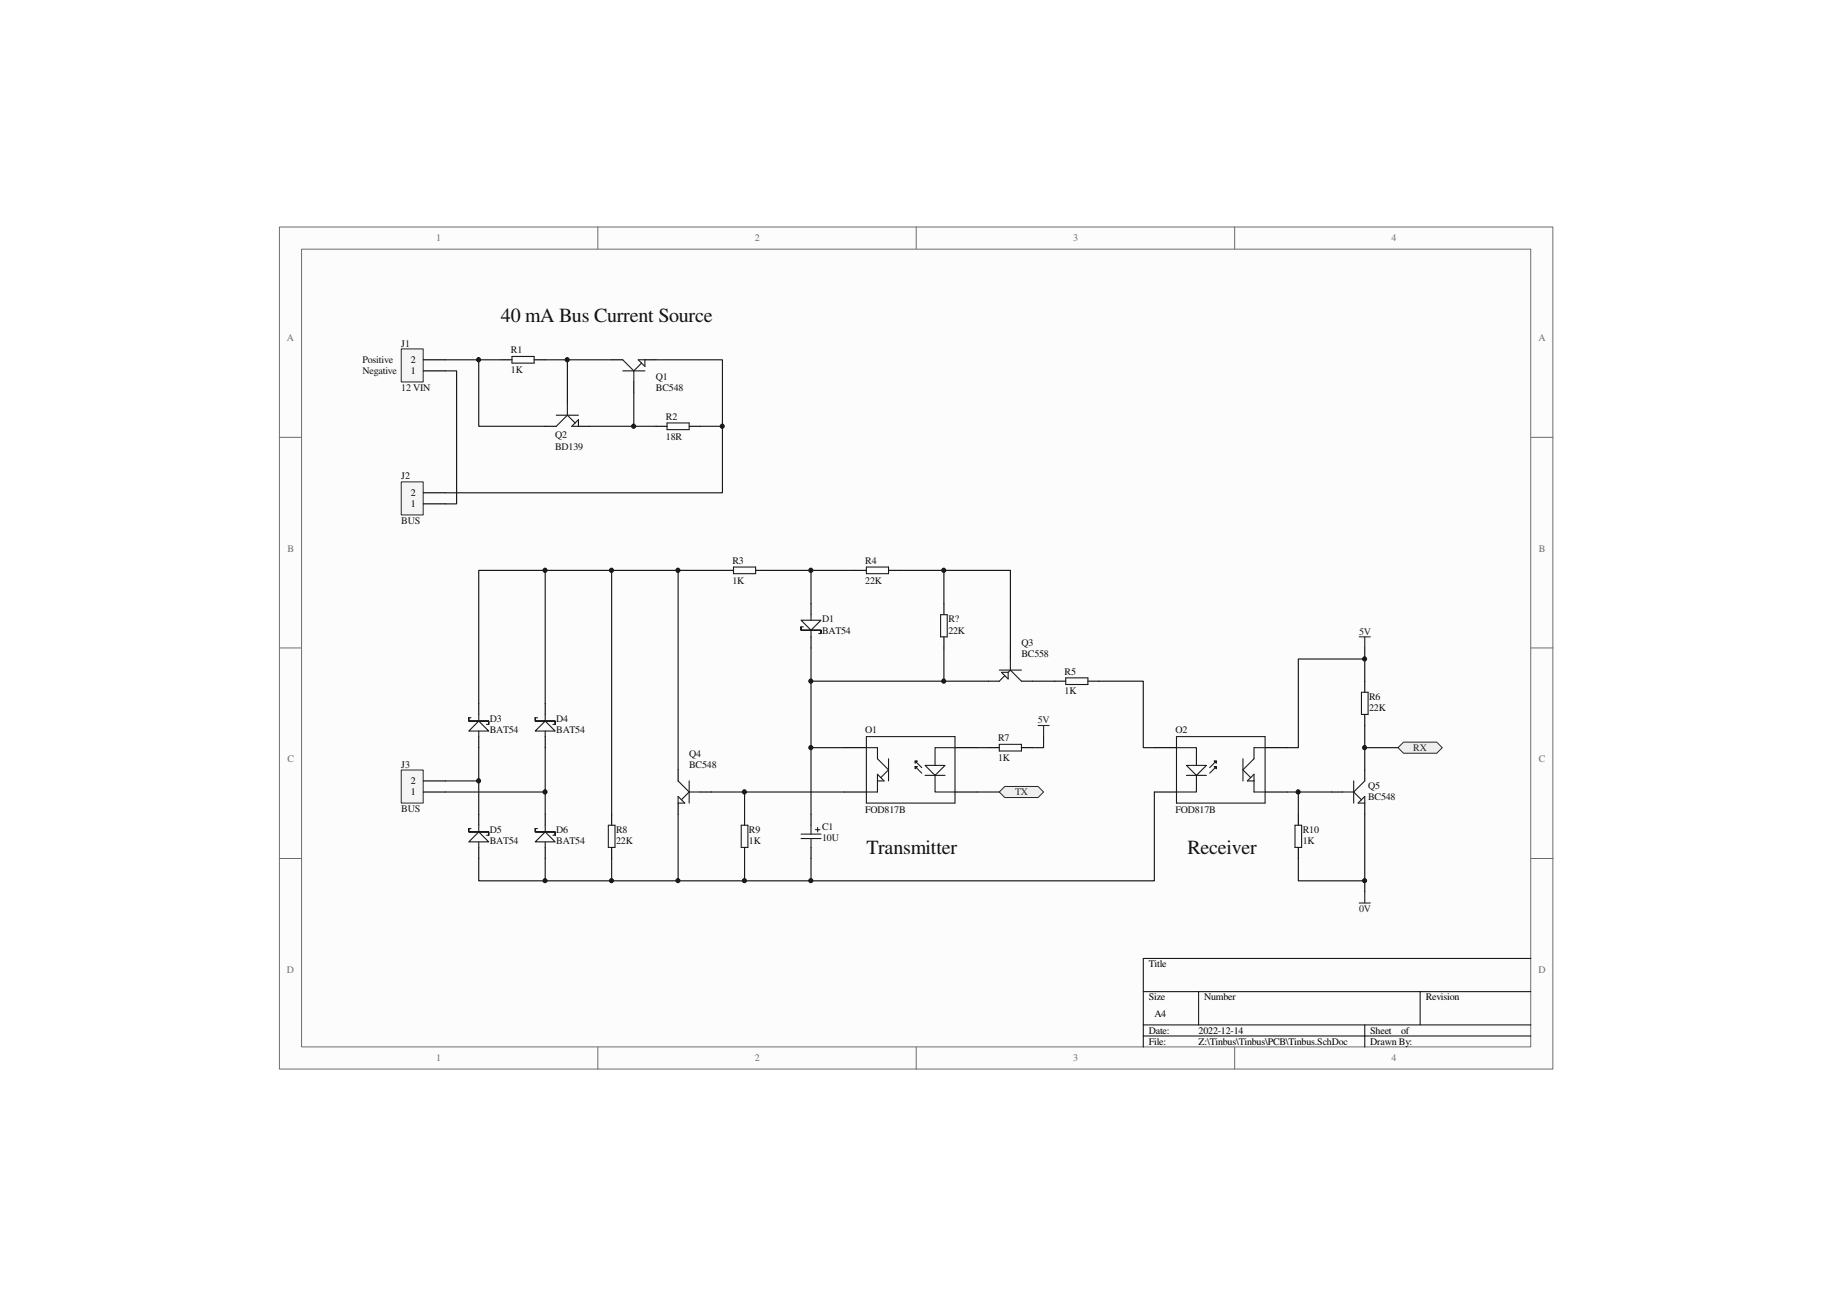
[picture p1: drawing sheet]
<svg xmlns="http://www.w3.org/2000/svg" width="420mm" height="297mm" viewBox="0 0 420 297" stroke-linecap="round" stroke-linejoin="round" font-family="sans-serif">
<path d="M64.1 52.1h292v192.9h-292z" fill="#fcfcfc"/>
<path d="M64.1 52h292v193h-292z" fill="none" stroke="#6e6e6e" stroke-width=".23"/>
<path d="M69.2 57.1h281.9v182.8h-281.9z" fill="#fcfcfc"/>
<g fill="none" stroke="#6e6e6e" stroke-width=".23">
<path d="M69.2 57.1h281.9v182.8h-281.9zM137.1 52v5.1M210.1 52v5.1M283.2 52v5.1M64.1 100.2h5.1M351.1 100.2h5.1M64.1 148.5h5.1M351.1 148.5h5.1M64.1 196.8h5.1M351.1 196.8h5.1M137.1 240v5.1M210.1 240v5.1"/>
<path d="M283.2 240v5.1"/>
</g>
<path d="M351.1 219.7h-88.9v20.3M262.2 227.3h88.9M262.2 234.9h88.9M262.2 237.4h88.9M274.9 227.3v7.6M313 234.9v5.1M325.7 227.3v7.6" fill="none" stroke="#000" stroke-width=".23"/>
<path d="M264.7 171.4h5.1M290.1 171.4h5.1M290.1 181.5h5.1" fill="none" stroke="#000" stroke-width=".25"/>
<path d="M269.8 168.8h20.3v15.3h-20.3zM279 175.7l-1.6 1.5M279 174.4l-1.6 1.5" fill="none" stroke="#1c1c1c" stroke-width=".25"/>
<path d="M278.5 174.4h.5v.5z" fill="#1c1c1c"/>
<path d="M278.5 174.4h.5v.5z" fill="none" stroke="#1c1c1c" stroke-width=".25"/>
<path d="M278.5 175.7h.5v.5z" fill="#1c1c1c"/>
<path d="M269.8 171.4h4.6v4M272.1 175.4h4.6l-2.3 2.3zM272.1 177.7h4.6M274.4 177.7v3.8h-4.6M278.5 175.7h.5v.5zM285.1 173.9v5.1M287.6 179h-1.5l1.5-1.5v4h2.5M290.1 171.4h-2.5v2.5l-2.5 2.5 1.7 1.8" fill="none" stroke="#1c1c1c" stroke-width=".25"/>
<path d="M264.7 181.5h5.1" fill="none" stroke="#000" stroke-width=".25"/>
<path d="M311.7 146h2.6M313 146v2.5" fill="none" stroke="#262626" stroke-width=".25"/>
<path d="M229.2 181.5l1.3-1.2h7.6l1.2 1.2-1.2 1.3h-7.6z" fill-rule="evenodd" fill="#f0f0f0"/>
<path d="M229.2 181.5l1.3-1.2h7.6l1.2 1.2-1.2 1.3h-7.6z" fill="none" stroke="#262626" stroke-width=".23"/>
<path d="M320.6 171.4l1.3-1.3h7.6l1.3 1.3-1.3 1.2h-7.6z" fill-rule="evenodd" fill="#f0f0f0"/>
<path d="M320.6 171.4l1.3-1.3h7.6l1.3 1.3-1.3 1.2h-7.6z" fill="none" stroke="#262626" stroke-width=".23"/>
<path d="M114.9 82.5h2.5M122.5 82.5h2.5M140.3 82.5h2.5M145.4 87.5v2.6M147.9 82.5h2.5M150.4 97.7h2.6M158.1 97.7h2.5M193.6 171.4h5.1M219 171.4h5.1M193.6 181.5h5.1" fill="none" stroke="#000" stroke-width=".25"/>
<path d="M117.4 81.7h5.1v1.5h-5.1zM142.8 82.5l2.6 2.5M142.8 85h5.1M145.4 85v2.5M146.4 82.5h1.5v1.5zM147.1 83.2l-1.7 1.8M153 96.9h5.1v1.6h-5.1zM198.7 168.8h20.3v15.3h-20.3zM209.9 175.7l1.5 1.5M209.9 174.4l1.5 1.5" fill="none" stroke="#1c1c1c" stroke-width=".25"/>
<path d="M114.9 82.5h-5.1v15.2h15.2M125 82.5h15.3M130.1 82.5v7.6M135.2 97.7h15.2M145.4 90.1v7.6" fill="none" stroke="#0e0e0e" stroke-width=".25"/>
<path d="M209.9 174.4h.5l-.5 .5z" fill="#1c1c1c"/>
<path d="M209.9 174.4h.5l-.5 .5z" fill="none" stroke="#1c1c1c" stroke-width=".25"/>
<path d="M209.9 175.7h.5l-.5 .5z" fill="#1c1c1c"/>
<g fill="none" stroke="#1c1c1c" stroke-width=".25">
<path d="M168.2 130h5.1v1.5h-5.1zM229.2 153.6h5.1M229.7 154.1h1.5v1.5zM230.5 154.9l-1.3 1.2M231.7 153.6l2.6 2.5M231.7 151v2.6M231.7 153.6l-.5 .5M155.5 179l2.6 2.5M158.1 179v5.1M198.7 171.4h2.5v2.5l2.6 2.5-1.8 1.8M201.2 179h1.6l-1.6-1.5v4h-2.5M203.8 173.9v5.1"/>
<path d="M209.9 175.7h.5l-.5 .5zM212.2 175.4h4.5l-2.3 2.3zM212.2 177.7h4.5M214.4 177.7v3.8h4.6M219 171.4h-4.6v4M310.5 179v5.1M313 179l-2.5 2.5M155.5 182.5l1.5 1.6h-1.5zM158.1 181.5h2.5M158.1 181.5l-1.8 1.8M170 189.1h1.5v5.1h-1.5zM183.7 192.2h4.6"/>
<path d="M183.7 191.2h4.6M186 189.1v2.1M186 192.2v2M187 190.2h1M187.5 189.7v1M297 189.1h1.5v5.1h-1.5zM307.9 181.5h2.6M310.5 181.5l1.7 1.8M311.5 184.1l1.5-1.6v1.6z"/>
</g>
<g fill="none" stroke="#000" stroke-width=".25">
<path d="M165.7 130.7h2.5M173.3 130.7h2.5M226.6 156.1h2.6M231.7 148.5v2.5M234.3 156.1h2.5M155.5 176.4v2.6M313 176.4v2.6M155.5 184.1v2.5M160.6 181.5h2.5M170.8 186.6v2.5M170.8 194.2v2.6M186 186.6v2.5"/>
<path d="M186 194.2v2.6M219 181.5h5.1M297.8 186.6v2.5M297.8 194.2v2.6M305.4 181.5h2.5M313 184.1v2.5"/>
</g>
<g fill="none" stroke="#0e0e0e" stroke-width=".25">
<path d="M313 156.1v-5.1h-15.2v20.4h-2.6M313 148.5v2.5M224.1 171.4h2.5M239.3 168.8v2.6h-2.5M313 171.4h7.6M313 166.3v10.1M155.5 186.6v15.3h15.3v-5.1M163.1 181.5h7.7v5.1M170.8 181.5h22.8M224.1 181.5h5.1M264.7 181.5v20.4h-78.7v-5.1M295.2 181.5h2.6v5.1"/>
<path d="M297.8 181.5h7.6M313 186.6v15.3h-15.2v-5.1M313 201.9v2.5"/>
</g>
<path d="M238.1 166.3h2.5M239.3 166.3v2.5M311.7 207h2.6M313 204.4v2.6" fill="none" stroke="#262626" stroke-width=".25"/>
<path d="M92.1 176.5h5v7.6h-5z" fill="#f5f5f5"/>
<path d="M92 176.5h5.1v7.6h-5.1z" fill="none" stroke="#262626" stroke-width=".23"/>
<path d="M97.1 179h5.1M97.1 181.5h5.1" fill="none" stroke="#000" stroke-width=".25"/>
<path d="M92.1 80h5v7.5h-5z" fill="#f5f5f5"/>
<path d="M92 80h5.1v7.5h-5.1z" fill="none" stroke="#262626" stroke-width=".23"/>
<path d="M97.1 85h5.1M97.1 82.5h5.1M125 97.7h2.6M130.1 90.1v2.5M132.7 97.7h2.5M241.9 156.1h2.5M249.5 156.1h2.5M226.6 171.4h2.6M234.3 171.4h2.5" fill="none" stroke="#000" stroke-width=".25"/>
<g fill="none" stroke="#0e0e0e" stroke-width=".25">
<path d="M102.2 82.5h7.6M150.4 82.5h15.3v15.2h-5.1M125 130.7h-15.2v30.5M140.3 130.7v55.9M155.5 130.7v45.7M165.7 130.7h-40.7v30.5M175.8 130.7h20.4M186 130.7v7.6M206.3 130.7h25.4v17.8M186 148.5v7.6M236.8 156.1h5.1M252 156.1h10.2v15.3h2.5"/>
<path d="M102.2 179h7.6M109.8 171.4v15.2M125 171.4v15.2M186 171.4v15.2M102.2 181.5h22.8M109.8 196.8v5.1h45.7M125 196.8v5.1M140.3 196.8v5.1M170.8 201.9h15.2"/>
</g>
<path d="M127.6 95.2h5.1M130.1 95.2l-2.5 2.5M130.1 95.2l1.8 1.7M130.1 92.6v2.6M131.1 97.7l1.6-1.5v1.5zM244.4 155.4h5.1v1.5h-5.1zM229.2 170.6h5.1v1.5h-5.1z" fill="none" stroke="#1c1c1c" stroke-width=".25"/>
<path d="M92.1 110.5h5v7.5h-5z" fill="#f5f5f5"/>
<path d="M92 110.4h5.1v7.6h-5.1z" fill="none" stroke="#262626" stroke-width=".23"/>
<path d="M97.1 115.5h5.1M97.1 112.9h5.1M196.2 130.7h2.5M203.8 130.7h2.5M313 156.1v2.6M313 163.7v2.6M125 186.6v2.5M125 194.2v2.6M140.3 186.6v2.5M140.3 194.2v2.6" fill="none" stroke="#000" stroke-width=".25"/>
<path d="M102.2 85h2.5v30.5h-2.5M165.7 97.7v15.2h-63.5" fill="none" stroke="#0e0e0e" stroke-width=".25"/>
<path d="M198.7 130h5.1v1.5h-5.1zM312.2 158.7h1.6v5h-1.6zM125 193v1.2M139.5 189.1h1.5v5.1h-1.5z" fill="none" stroke="#1c1c1c" stroke-width=".25"/>
<path d="M122.8 189.9v.8h4.5v.7v-.7h-4.5z" fill-rule="evenodd" fill="#1c1c1c"/>
<path d="M109.8 167.6v1.2M122.8 189.9v.8h4.5v.7v-.7h-4.5zM122.8 193l2.2-2.3 2.3 2.3zM122.8 189.9h.5M125 189.1v1.6M126.8 191.4h.5" fill="none" stroke="#1c1c1c" stroke-width=".25"/>
<path d="M109.8 161.2v2.5M109.8 168.8v2.6" fill="none" stroke="#000" stroke-width=".25"/>
<path d="M107.5 164.5v.8h4.6v.7v-.7h-4.6z" fill-rule="evenodd" fill="#1c1c1c"/>
<path d="M107.5 164.5v.8h4.6v.7v-.7h-4.6zM107.5 167.6l2.3-2.3 2.3 2.3zM107.5 164.5h.5M109.8 163.7v1.6M111.6 166h.5M109.8 193v1.2" fill="none" stroke="#1c1c1c" stroke-width=".25"/>
<path d="M109.8 186.6v2.5M109.8 194.2v2.6" fill="none" stroke="#000" stroke-width=".25"/>
<path d="M107.5 189.9v.8h4.6v.7v-.7h-4.6z" fill-rule="evenodd" fill="#1c1c1c"/>
<path d="M125 167.6v1.2M107.5 189.9v.8h4.6v.7v-.7h-4.6zM107.5 193l2.3-2.3 2.3 2.3zM107.5 189.9h.5M109.8 189.1v1.6M111.6 191.4h.5" fill="none" stroke="#1c1c1c" stroke-width=".25"/>
<path d="M125 161.2v2.5M125 168.8v2.6" fill="none" stroke="#000" stroke-width=".25"/>
<path d="M122.8 164.5v.8h4.5v.7v-.7h-4.5z" fill-rule="evenodd" fill="#1c1c1c"/>
<path d="M186 140.9v1.3M122.8 164.5v.8h4.5v.7v-.7h-4.5zM122.8 167.6l2.2-2.3 2.3 2.3zM122.8 164.5h.5M125 163.7v1.6M126.8 166h.5" fill="none" stroke="#1c1c1c" stroke-width=".25"/>
<path d="M186 138.3v2.6M186 146v2.5" fill="none" stroke="#000" stroke-width=".25"/>
<path d="M183.7 143.7v.7h4.6v.8v-.8h-4.6z" fill-rule="evenodd" fill="#1c1c1c"/>
<path d="M183.7 143.7v.7h4.6v.8v-.8h-4.6zM183.7 142.2h4.6l-2.3 2.2zM183.7 143.7h.5M186 144.4v1.6M187.8 145.2h.5M215.7 140.9h1.5v5.1h-1.5z" fill="none" stroke="#1c1c1c" stroke-width=".25"/>
<path d="M216.5 138.3v2.6M216.5 146v2.5" fill="none" stroke="#000" stroke-width=".25"/>
<path d="M216.5 130.7v7.6M216.5 148.5v7.6M226.6 156.1h-40.6v15.3h7.6" fill="none" stroke="#0e0e0e" stroke-width=".25"/>
<circle cx="109.8" cy="179" r=".47" fill="#0e0e0e"/>
<circle cx="109.8" cy="179" r=".47" fill="none" stroke="#0e0e0e" stroke-width=".23"/>
<circle cx="109.8" cy="82.4" r=".47" fill="#0e0e0e"/>
<circle cx="109.8" cy="82.4" r=".47" fill="none" stroke="#0e0e0e" stroke-width=".23"/>
<circle cx="125" cy="201.8" r=".46" fill="#0e0e0e"/>
<circle cx="125" cy="201.8" r=".46" fill="none" stroke="#0e0e0e" stroke-width=".23"/>
<circle cx="125" cy="181.5" r=".47" fill="#0e0e0e"/>
<circle cx="125" cy="181.5" r=".47" fill="none" stroke="#0e0e0e" stroke-width=".23"/>
<circle cx="125" cy="130.7" r=".47" fill="#0e0e0e"/>
<circle cx="125" cy="130.7" r=".47" fill="none" stroke="#0e0e0e" stroke-width=".23"/>
<circle cx="130.1" cy="82.4" r=".47" fill="#0e0e0e"/>
<circle cx="130.1" cy="82.4" r=".47" fill="none" stroke="#0e0e0e" stroke-width=".23"/>
<circle cx="140.2" cy="201.8" r=".46" fill="#0e0e0e"/>
<circle cx="140.2" cy="201.8" r=".46" fill="none" stroke="#0e0e0e" stroke-width=".23"/>
<circle cx="140.2" cy="130.7" r=".47" fill="#0e0e0e"/>
<circle cx="140.2" cy="130.7" r=".47" fill="none" stroke="#0e0e0e" stroke-width=".23"/>
<circle cx="145.3" cy="97.7" r=".47" fill="#0e0e0e"/>
<circle cx="145.3" cy="97.7" r=".47" fill="none" stroke="#0e0e0e" stroke-width=".23"/>
<circle cx="155.5" cy="201.8" r=".46" fill="#0e0e0e"/>
<circle cx="155.5" cy="201.8" r=".46" fill="none" stroke="#0e0e0e" stroke-width=".23"/>
<circle cx="155.5" cy="130.7" r=".47" fill="#0e0e0e"/>
<circle cx="155.5" cy="130.7" r=".47" fill="none" stroke="#0e0e0e" stroke-width=".23"/>
<circle cx="165.6" cy="97.7" r=".47" fill="#0e0e0e"/>
<circle cx="165.6" cy="97.7" r=".47" fill="none" stroke="#0e0e0e" stroke-width=".23"/>
<circle cx="170.7" cy="201.8" r=".46" fill="#0e0e0e"/>
<circle cx="170.7" cy="201.8" r=".46" fill="none" stroke="#0e0e0e" stroke-width=".23"/>
<circle cx="170.7" cy="181.5" r=".47" fill="#0e0e0e"/>
<circle cx="170.7" cy="181.5" r=".47" fill="none" stroke="#0e0e0e" stroke-width=".23"/>
<circle cx="186" cy="201.8" r=".46" fill="#0e0e0e"/>
<circle cx="186" cy="201.8" r=".46" fill="none" stroke="#0e0e0e" stroke-width=".23"/>
<circle cx="186" cy="171.3" r=".47" fill="#0e0e0e"/>
<circle cx="186" cy="171.3" r=".47" fill="none" stroke="#0e0e0e" stroke-width=".23"/>
<circle cx="186" cy="156.1" r=".47" fill="#0e0e0e"/>
<circle cx="186" cy="156.1" r=".47" fill="none" stroke="#0e0e0e" stroke-width=".23"/>
<circle cx="186" cy="130.7" r=".47" fill="#0e0e0e"/>
<circle cx="186" cy="130.7" r=".47" fill="none" stroke="#0e0e0e" stroke-width=".23"/>
<circle cx="216.4" cy="156.1" r=".47" fill="#0e0e0e"/>
<circle cx="216.4" cy="156.1" r=".47" fill="none" stroke="#0e0e0e" stroke-width=".23"/>
<circle cx="216.4" cy="130.7" r=".47" fill="#0e0e0e"/>
<circle cx="216.4" cy="130.7" r=".47" fill="none" stroke="#0e0e0e" stroke-width=".23"/>
<circle cx="297.7" cy="181.5" r=".47" fill="#0e0e0e"/>
<circle cx="297.7" cy="181.5" r=".47" fill="none" stroke="#0e0e0e" stroke-width=".23"/>
<circle cx="313" cy="201.8" r=".46" fill="#0e0e0e"/>
<circle cx="313" cy="201.8" r=".46" fill="none" stroke="#0e0e0e" stroke-width=".23"/>
<circle cx="313" cy="171.3" r=".47" fill="#0e0e0e"/>
<circle cx="313" cy="171.3" r=".47" fill="none" stroke="#0e0e0e" stroke-width=".23"/>
<circle cx="313" cy="151" r=".47" fill="#0e0e0e"/>
<circle cx="313" cy="151" r=".47" fill="none" stroke="#0e0e0e" stroke-width=".23"/>
<g font-size="4.6" fill="#0e0e0e">
<text x="114.9" y="73.8">40 mA Bus Current Source</text>
<text x="198.7" y="195.7">Transmitter</text>
<text x="272.4" y="195.7">Receiver</text>
</g>
<g font-size="2.3" fill="#6e6e6e">
<text x="100.1" y="55.3">1</text>
<text x="173.1" y="55.3">2</text>
<text x="246.1" y="55.3">3</text>
<text x="319.1" y="55.3">4</text>
<text x="65.8" y="78.1">A</text>
<text x="352.8" y="78.1">A</text>
<text x="65.9" y="126.4">B</text>
<text x="352.9" y="126.4">B</text>
<text x="65.9" y="174.7">C</text>
<text x="352.9" y="174.7">C</text>
<text x="65.8" y="222.9">D</text>
<text x="352.8" y="222.9">D</text>
<text x="100.1" y="243.2">1</text>
<text x="173.1" y="243.2">2</text>
<text x="246.1" y="243.2">3</text>
<text x="319.1" y="243.2">4</text>
</g>
<g font-size="2.3" fill="#0e0e0e">
<text x="83.1" y="83.2">Positive</text>
<text x="92" y="79.4">J1</text>
<text x="117.2" y="80.9">R1</text>
<text x="83.1" y="85.8">Negative</text>
<text x="92" y="89.6">12 VIN</text>
<text x="117.2" y="85.5">1K</text>
<text x="150.4" y="87">Q1</text>
<text x="150.4" y="89.6">BC548</text>
<text x="127.3" y="100.5">Q2</text>
<text x="152.7" y="96.2">R2</text>
<text x="152.7" y="100.8">18R</text>
<text x="127.3" y="103">BD139</text>
<text x="92" y="109.9">J2</text>
<text x="92" y="120.1">BUS</text>
<text x="168" y="129.2">R3</text>
<text x="198.4" y="129.2">R4</text>
<text x="168" y="133.8">1K</text>
<text x="198.4" y="133.8">22K</text>
<text x="188.5" y="142.7">D1</text>
<text x="217.5" y="142.7">R?</text>
<text x="188.5" y="145.2">BAT54</text>
<text x="217.5" y="145.2">22K</text>
<text x="234.3" y="148">Q3</text>
<text x="234.3" y="150.5">BC558</text>
<text x="244.2" y="154.6">R5</text>
<text x="244.2" y="159.2">1K</text>
<text x="314" y="160.4">R6</text>
<text x="112.3" y="165.5">D3</text>
<text x="127.6" y="165.5">D4</text>
<text x="314" y="163">22K</text>
<text x="112.3" y="168.1">BAT54</text>
<text x="127.6" y="168.1">BAT54</text>
<text x="158.1" y="173.4">Q4</text>
<text x="198.4" y="168.1">O1</text>
<text x="228.9" y="169.8">R7</text>
<text x="269.6" y="168.1">O2</text>
<text x="92" y="175.9">J3</text>
<text x="158.1" y="175.9">BC548</text>
<text x="228.9" y="174.4">1K</text>
<text x="313.8" y="180.8">Q5</text>
<text x="313.8" y="183.3">BC548</text>
<text x="92" y="186.1">BUS</text>
<text x="112.3" y="190.9">D5</text>
<text x="127.6" y="190.9">D6</text>
<text x="141.3" y="190.9">R8</text>
<text x="171.8" y="190.9">R9</text>
<text x="188.5" y="190.2">C1</text>
<text x="198.4" y="186.4">FOD817B</text>
<text x="269.6" y="186.4">FOD817B</text>
<text x="298.8" y="190.9">R10</text>
<text x="112.3" y="193.5">BAT54</text>
<text x="127.6" y="193.5">BAT54</text>
<text x="141.3" y="193.5">22K</text>
<text x="171.8" y="193.5">1K</text>
<text x="188.5" y="192.7">10U</text>
<text x="298.8" y="193.5">1K</text>
</g>
<g font-size="2.3">
<text x="94.2" y="83.2">2</text>
<text x="94.2" y="85.8">1</text>
<text x="94.2" y="113.7">2</text>
<text x="94.2" y="116.2">1</text>
<text x="94.2" y="179.7">2</text>
<text x="94.2" y="182.3">1</text>
<text x="263.5" y="221.7">Title</text>
<text x="263.5" y="229.3">Size</text>
<text x="264.7" y="233.1">A4</text>
<text x="276.2" y="229.3">Number</text>
<text x="327" y="229.3">Revision</text>
<text x="263.5" y="236.9">Date:</text>
<text x="263.5" y="239.4">File:</text>
<text x="274.9" y="236.9">2022-12-14</text>
<text x="274.9" y="239.4">Z:\Tinbus\Tinbus\PCB\Tinbus.SchDoc</text>
<text x="314.3" y="239.4">Drawn By:</text>
<text x="314.3" y="236.9">Sheet</text>
<text x="321.3" y="236.9">of</text>
</g>
<g font-size="2.3" fill="#262626">
<text x="311.7" y="145.5">5V</text>
<text x="238" y="165.8">5V</text>
<text x="324.1" y="172.1">RX</text>
<text x="232.8" y="182.3">TX</text>
<text x="311.7" y="209">0V</text>
</g>
</svg>
